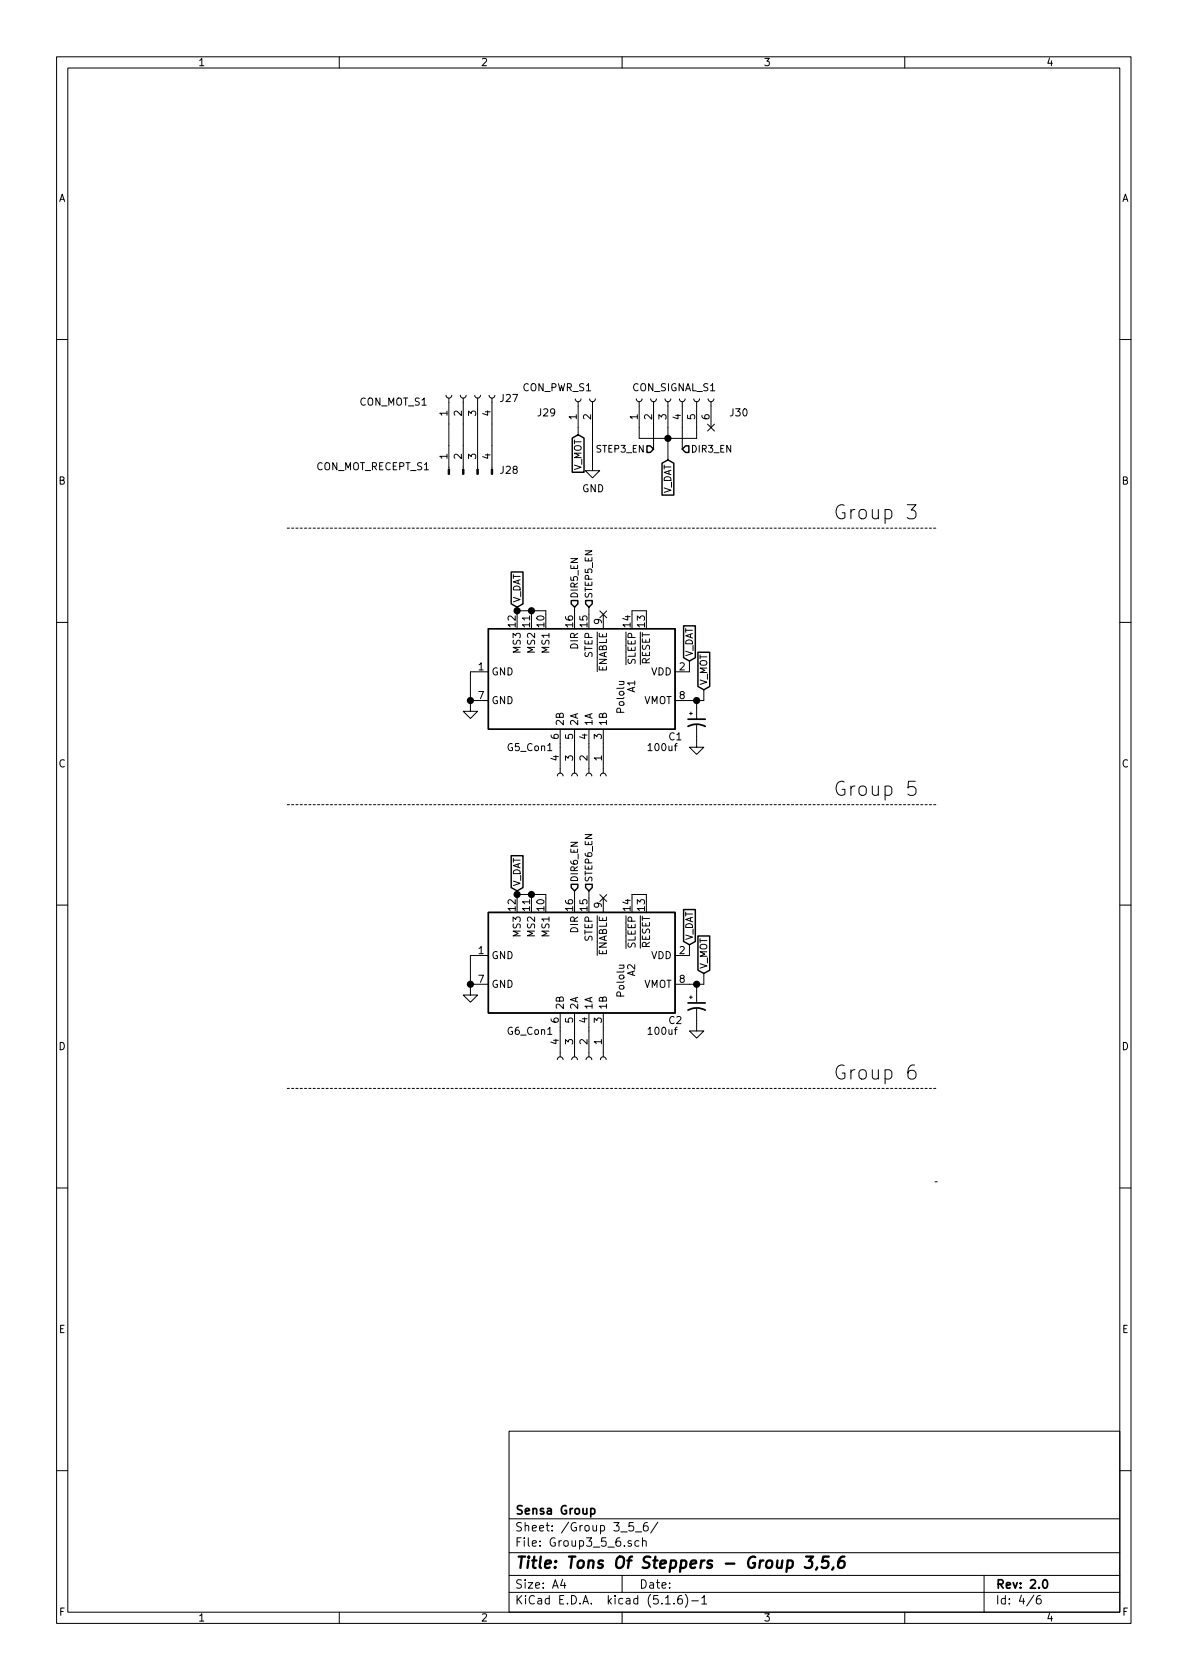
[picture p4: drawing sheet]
<svg xmlns="http://www.w3.org/2000/svg" width="210mm" height="297mm" viewBox="0 0 210 297" stroke-linecap="round" stroke-linejoin="round" font-family="sans-serif">
<g fill="none" stroke="#000" stroke-width=".18">
<path d="M10 10h190v277h-190zM12 12h186v273.1h-186zM60 10v2M110 10v2M160 10v2M10 60h2M78.9 69.9l.1 .3 .3 .2 .4-.1 .2-.4M79.4 70.4v12.6M81.4 69.9l.1 .3 .3 .2 .4-.1 .2-.4M81.9 70.4v12.6M83.9 69.9l.1 .3 .4 .2 .4-.1 .2-.4M84.5 70.4v12.6"/>
<path d="M86.5 69.9l.1 .3 .3 .2 .4-.1 .2-.4M87 70.4v12.6M101.7 70.5l.1 .3 .4 .2 .3-.1 .2-.4M102.2 71v5.9M104.3 70.5l.1 .3 .3 .2 .4-.1 .2-.4M104.8 71v12.2h1.2l-1.2 1.3-1.3-1.3h1.3M112.5 70.5l.1 .3 .4 .2 .3-.1 .2-.4M113 71v6.5h10.2v-6.5M115.1 70.5l.1 .3 .3 .2 .4-.1 .2-.4M115.6 71v8.4M117.6 70.5l.1 .3 .3 .2 .4-.1 .2-.4M118.1 71v10.3"/>
<path d="M120.1 70.5l.1 .3 .4 .2 .4-.1 .2-.4M120.6 71v8.4M122.7 70.5l.1 .3 .3 .2 .4-.1 .2-.4M125.1 75l1.2 1.2M125.2 70.5l.1 .3 .4 .2 .3-.1 .2-.4M125.7 71v4.6M126.3 75l-1.2 1.2M198 60h2M160.4 89.2h1.6l-.9 1a.72 .72 0 0 1 .9 .5v.5l-.2 .3-.3 .2h-.7l-.4-.2M10 110h2M86.4 118.8h-3.2v7h1.3l-1.3 1.2-1.3-1.2h1.3M91.4 107.4v1.2"/>
<path d="M91.4 108h5.1v.6M94 108v.6M101.6 107.4v1.2M104.1 107.4v1.2M106.1 108l1.2 1.2M106.7 108.6v2.6M107.3 108l-1.2 1.2M111.8 108.6v-.6h2.5v.6M121.9 116.9v1.9h-2.5M198 110h2M83.2 123.9h3.2M98.6 137.2l.1-.3 .3-.2 .4 .1 .2 .4"/>
<path d="M99.1 128.9v7.8M101.1 137.2l.1-.3 .3-.2 .4 .1 .2 .4M101.6 128.9v7.8M103.6 137.2l.2-.3 .2-.2 .5 .1 .1 .4M104.1 128.9v7.8M106.2 137.2l.1-.3 .3-.2 .4 .1 .2 .4M106.7 128.9v7.8M109.5 120.5h.8M110.2 120.5l.1 .2v.3h-.8M121.9 126.1h.5M122.2 125.9v.5M123.2 128.2v3.9h1.3l-1.3 1.3-1.3-1.3h1.3"/>
<path d="M123.2 123.9v3.3M124.5 122v1.9h-5.1M161.8 138.1h-1.1l-.1 1.2 .3-.2h.6l.2 .1 .3 .4-.2 .8-.3 .2h-.6l-.3-.2M91.4 158.2h5.1v.6M91.4 157.5v1.3M94 158.2v.6M101.6 157.5v1.3M104.1 157.5v1.3M106.1 158.2l1.2 1.2M106.7 158.8v2.5M107.3 158.2l-1.2 1.2M111.8 158.8v-.6h2.5v.6"/>
<path d="M10 160h2M83.2 174h3.2M86.4 168.9h-3.2v7h1.3l-1.3 1.3-1.3-1.3h1.3M99.1 179.1v7.8M101.6 179.1v7.8M104.1 179.1v7.8M106.7 179.1v7.8M109.5 170.6h.8M110.2 170.6l.1 .3v.2l-.8 .1M121.9 176.3h.5M121.9 167v1.9h-2.5M122.2 176.1v.5"/>
<path d="M123.2 178.3v4h1.3l-1.3 1.3-1.3-1.3h1.3M123.2 174v3.3M124.5 172.1v1.9h-5.1M198 160h2M98.6 187.4l.1-.4 .3-.1 .4 .1 .2 .4M101.1 187.4l.1-.4 .3-.1 .4 .1 .2 .4M103.6 187.4l.2-.4 .2-.1 .5 .1 .1 .4M106.2 187.4l.1-.4 .3-.1 .4 .1 .2 .4M161.7 188.3a.98 .98 0 0 0-1.1 1.1l.1 1.2 .3 .2h.5l.3-.2 .2-.9-.3-.3-.7-.2-.4 .5M10 210h2M198 210h2M90 253h108v32.1h-108z"/>
<path d="M10 260h2M90 278.5h108M90 274.5h108M90 268.5h108M99.5 279.2l-.4 1.1h1M99.8 279.8v1M110 278.5v3M111.6 272.5a.37 .37 0 0 0-.6 .1l.1 .2 .5 .2 .1 .1-.2 .3-.5-.1M112 269.2h-.7l-.1 .7 .2-.1h.5l.2 .3-.1 .5-.2 .1-.6-.1M112.3 270.9h1.2M113 272.5l-.5-.1-.2 .3v.6l.2 .1 .5-.1M113.6 272.5h.1a.37 .37 0 0 1 .6 .1v.8"/>
<path d="M113.6 271.9v1.5M114.5 269.2a.59 .59 0 0 0-.7 .6v.8l.2 .1 .6-.1v-.5l-.1-.3h-.5l-.2 .3M116.3 269.1l-1.2 2M174 278.5v6.6M198 260h2M60 285.1v1.9M90 281.5h108M110 285.1v1.9M117.7 283.6h.8M119.2 283.5v.1M120.5 282.1a.59 .59 0 0 0-.7 .6v.6l.2 .2 .4 .1 .2-.1 .1-.5-.2-.3h-.4l-.3 .3M121.2 281.9a1.71 1.71 0 0 1 0 2.3"/>
<path d="M122.3 283h1.2M124.1 282.5l.4-.4v1.5M124.1 283.6h.9M160 285.1v1.9M182.8 282l-1.2 2M184 282.1a.62 .62 0 0 0-.7 .6v.8l.3 .1 .4-.1 .1-.5-.1-.3h-.4l-.3 .3"/>
</g>
<path d="M121.7 128.4a3.2 3.2 0 0 1 3 0M121.7 127.2h3M121.7 178.6a3.2 3.2 0 0 1 3 0M121.7 177.3h3M104.5 266.8l.4-.1 .3 .3-.1 .6-.2 .1-.4-.1M184.5 279.5l.2-.2a.81 .81 0 0 1 .6 .6 .81 .81 0 0 1-.3 .8l-.1 .1a.79 .79 0 0 1-.4-1.3z" fill="none" stroke="#000" stroke-width=".3"/>
<path d="M142.5 275.2h1.3l-.8 .8a.48 .48 0 0 1 .6 .4v.4l-.2 .3-.8 .1-.3-.2M144.5 277.1l-.2 .4M146.6 275.2h-1l-.2 1 .3-.2 .7 .1 .1 .3-.2 .6-.3 .2h-.5l-.2-.2M147.4 277.1l-.3 .4M149.3 275.2a.93 .93 0 0 0-1 .9l-.1 .7 .1 .3a.66 .66 0 0 0 1-.3l.1-.4-.4-.4a.69 .69 0 0 0-.8 .4" fill="none" stroke="#000" stroke-width=".41"/>
<path d="M79.2 83h.3v.9h-.3zM81.8 83h.2v.9h-.2zM84.3 83h.3v.9h-.3zM86.9 83h.2v.9h-.2z" fill="#000" stroke="#000" stroke-width=".18"/>
<g fill="none" stroke="#000" stroke-width=".25">
<path d="M101.2 77.5l1-.6 1.1 .6v6h-2.1zM114.4 78.8h.6l.6 .6-.6 .6h-.6zM120.6 79.4l.6-.6h.6v1.2h-.6zM117.1 81.9l1-.6 1.1 .6v5.6h-2.1zM86.4 111.2h33v17.7h-33zM90.4 101.1h2.1v5.7l-1.1 .6-1-.6zM101 106.2h1.2v.6l-.6 .6-.6-.6zM103.6 106.2h1.1v.6l-.6 .6-.5-.6zM120.9 110.7h2.1v5.6l-1.1 .6-1-.6zM123.4 115.3h2.1v6.1l-1 .6-1.1-.6zM90.4 151.3h2.1v5.6l-1.1 .6-1-.6zM101 156.3h1.2v.6l-.6 .6-.6-.6z"/>
<path d="M103.6 156.3h1.1v.6l-.6 .6-.5-.6zM86.4 161.3h33v17.8h-33zM120.9 160.8h2.1v5.7l-1.1 .5-1-.5zM123.4 165.5h2.1v6l-1 .6-1.1-.6z"/>
</g>
<path d="M50.8 93.4h114.9M50.8 142.3h114.9M50.8 192.4h114.9M165.7 209h-.6" fill="none" stroke="#000" stroke-width=".18" stroke-dasharray=".4 .4"/>
<g fill="#000" stroke="#000" stroke-width=".25">
<circle cx="118.1" cy="77.5" r=".51"/>
<circle cx="91.4" cy="108" r=".51"/>
<circle cx="94" cy="108" r=".51"/>
<circle cx="83.2" cy="123.9" r=".51"/>
<circle cx="123.2" cy="123.9" r=".51"/>
<circle cx="91.4" cy="158.2" r=".51"/>
<circle cx="94" cy="158.2" r=".51"/>
<circle cx="83.2" cy="174" r=".51"/>
<circle cx="123.2" cy="174" r=".51"/>
</g>
<g font-size="3.5">
<text x="147.3" y="91.9">Group 3</text>
<text x="147.3" y="140.8">Group 5</text>
<text x="147.3" y="190.9">Group 6</text>
</g>
<text font-size="2.8" x="91" y="277.3">Title: Tons Of Steppers - Group 3,5,6</text>
<g font-size="2.1">
<text x="91" y="267.8">Sensa Group</text>
<text x="91" y="273.5">File: Group3_5_6.sch</text>
<text x="91" y="270.8">Sheet: /Group 3_5_6/</text>
<text x="91" y="280.9">Size: A4</text>
<text x="113" y="280.9">Date:</text>
<text x="176" y="280.9">Rev: 2.0</text>
<text x="91" y="283.7">KiCad E.D.A. kicad (5.1.6)-1</text>
<text x="176" y="283.7">Id: 4/6</text>
</g>
<g font-size="1.8">
<text x="35" y="11.7">1</text>
<text x="85" y="11.7">2</text>
<text x="135" y="11.7">3</text>
<text x="185" y="11.7">4</text>
<text x="10.4" y="35.7">A</text>
<text x="198.4" y="35.7">A</text>
<text x="63.6" y="71.7">CON_MOT_S1</text>
<text x="88.5" y="71.1">J27</text>
<text x="92.5" y="69.2">CON_PWR_S1</text>
<text x="111.9" y="69.2">CON_SIGNAL_S1</text>
<text x="79.1" y="73.5" transform="rotate(-90 79.1 73.5)">1</text>
<text x="81.7" y="73.5" transform="rotate(-90 81.7 73.5)">2</text>
<text x="84.2" y="73.5" transform="rotate(-90 84.2 73.5)">3</text>
<text x="86.7" y="73.5" transform="rotate(-90 86.7 73.5)">4</text>
<text x="95.2" y="73.6">J29</text>
<text x="102" y="74.2" transform="rotate(-90 102 74.2)">1</text>
<text x="104.5" y="74.2" transform="rotate(-90 104.5 74.2)">2</text>
<text x="112.8" y="74.2" transform="rotate(-90 112.8 74.2)">1</text>
<text x="115.3" y="74.2" transform="rotate(-90 115.3 74.2)">2</text>
<text x="117.9" y="74.2" transform="rotate(-90 117.9 74.2)">3</text>
<text x="120.4" y="74.2" transform="rotate(-90 120.4 74.2)">4</text>
<text x="122.9" y="74.2" transform="rotate(-90 122.9 74.2)">5</text>
<text x="125.5" y="74.2" transform="rotate(-90 125.5 74.2)">6</text>
<text x="129.2" y="73.6">J30</text>
<text x="55.9" y="83.1">CON_MOT_RECEPT_S1</text>
<text x="79.1" y="81.2" transform="rotate(-90 79.1 81.2)">1</text>
<text x="81.7" y="81.2" transform="rotate(-90 81.7 81.2)">2</text>
<text x="84.2" y="81.2" transform="rotate(-90 84.2 81.2)">3</text>
<text x="86.7" y="81.2" transform="rotate(-90 86.7 81.2)">4</text>
<text x="88.5" y="83.8">J28</text>
<text x="10.4" y="85.7">B</text>
<text x="102.9" y="87">GND</text>
<text x="198.4" y="85.7">B</text>
<text x="91.2" y="110.9" transform="rotate(-90 91.2 110.9)">12</text>
<text x="93.7" y="110.9" transform="rotate(-90 93.7 110.9)">11</text>
<text x="96.3" y="110.9" transform="rotate(-90 96.3 110.9)">10</text>
<text x="101.3" y="110.9" transform="rotate(-90 101.3 110.9)">16</text>
<text x="103.9" y="110.9" transform="rotate(-90 103.9 110.9)">15</text>
<text x="106.4" y="110.4" transform="rotate(-90 106.4 110.4)">9</text>
<text x="111.5" y="110.9" transform="rotate(-90 111.5 110.9)">14</text>
<text x="114" y="110.9" transform="rotate(-90 114 110.9)">13</text>
<text x="84.6" y="118.5">1</text>
<text x="86.9" y="119.4">GND</text>
<text x="92.1" y="115.3" transform="rotate(-90 92.1 115.3)">MS3</text>
<text x="94.6" y="115.3" transform="rotate(-90 94.6 115.3)">MS2</text>
<text x="97.2" y="115.3" transform="rotate(-90 97.2 115.3)">MS1</text>
<text x="102.2" y="114.7" transform="rotate(-90 102.2 114.7)">DIR</text>
<text x="104.8" y="116.3" transform="rotate(-90 104.8 116.3)">STEP</text>
<text x="107.3" y="118.9" transform="rotate(-90 107.3 118.9)">ENABLE</text>
<text x="112.4" y="117.5" transform="rotate(-90 112.4 117.5)">SLEEP</text>
<text x="114.9" y="117.6" transform="rotate(-90 114.9 117.6)">RESET</text>
<text x="115.1" y="119.4">VDD</text>
<text x="120.2" y="118.5">2</text>
<text x="84.6" y="123.6">7</text>
<text x="86.9" y="124.5">GND</text>
<text x="110.4" y="125.9" transform="rotate(-90 110.4 125.9)">Pololu</text>
<text x="112.3" y="122.4" transform="rotate(-90 112.3 122.4)">A1</text>
<text x="113.8" y="124.5">VMOT</text>
<text x="120.2" y="123.6">8</text>
<text x="98.8" y="130.7" transform="rotate(-90 98.8 130.7)">6</text>
<text x="99.7" y="128.4" transform="rotate(-90 99.7 128.4)">2B</text>
<text x="101.3" y="130.7" transform="rotate(-90 101.3 130.7)">5</text>
<text x="102.2" y="128.4" transform="rotate(-90 102.2 128.4)">2A</text>
<text x="103.9" y="130.7" transform="rotate(-90 103.9 130.7)">4</text>
<text x="104.8" y="128.4" transform="rotate(-90 104.8 128.4)">1A</text>
<text x="106.4" y="130.7" transform="rotate(-90 106.4 130.7)">3</text>
<text x="107.3" y="128.4" transform="rotate(-90 107.3 128.4)">1B</text>
<text x="118.3" y="130.9">C1</text>
<text x="10.4" y="135.7">C</text>
<text x="89.8" y="132.8">G5_Con1</text>
<text x="98.8" y="134.5" transform="rotate(-90 98.8 134.5)">4</text>
<text x="101.3" y="134.5" transform="rotate(-90 101.3 134.5)">3</text>
<text x="103.9" y="134.5" transform="rotate(-90 103.9 134.5)">2</text>
<text x="106.4" y="134.5" transform="rotate(-90 106.4 134.5)">1</text>
<text x="114.8" y="132.8">100uf</text>
<text x="198.4" y="135.7">C</text>
<text x="91.2" y="161" transform="rotate(-90 91.2 161)">12</text>
<text x="93.7" y="161" transform="rotate(-90 93.7 161)">11</text>
<text x="96.3" y="161" transform="rotate(-90 96.3 161)">10</text>
<text x="101.3" y="161" transform="rotate(-90 101.3 161)">16</text>
<text x="103.9" y="161" transform="rotate(-90 103.9 161)">15</text>
<text x="106.4" y="160.5" transform="rotate(-90 106.4 160.5)">9</text>
<text x="111.5" y="161" transform="rotate(-90 111.5 161)">14</text>
<text x="114" y="161" transform="rotate(-90 114 161)">13</text>
<text x="92.1" y="165.5" transform="rotate(-90 92.1 165.5)">MS3</text>
<text x="94.6" y="165.5" transform="rotate(-90 94.6 165.5)">MS2</text>
<text x="97.2" y="165.5" transform="rotate(-90 97.2 165.5)">MS1</text>
<text x="102.2" y="164.9" transform="rotate(-90 102.2 164.9)">DIR</text>
<text x="104.8" y="166.5" transform="rotate(-90 104.8 166.5)">STEP</text>
<text x="112.4" y="167.6" transform="rotate(-90 112.4 167.6)">SLEEP</text>
<text x="114.9" y="167.7" transform="rotate(-90 114.9 167.7)">RESET</text>
<text x="84.6" y="168.7">1</text>
<text x="84.6" y="173.8">7</text>
<text x="86.9" y="169.6">GND</text>
<text x="107.3" y="169.1" transform="rotate(-90 107.3 169.1)">ENABLE</text>
<text x="112.3" y="172.6" transform="rotate(-90 112.3 172.6)">A2</text>
<text x="115.1" y="169.6">VDD</text>
<text x="120.2" y="168.7">2</text>
<text x="120.2" y="173.8">8</text>
<text x="86.9" y="174.7">GND</text>
<text x="99.7" y="178.6" transform="rotate(-90 99.7 178.6)">2B</text>
<text x="102.2" y="178.6" transform="rotate(-90 102.2 178.6)">2A</text>
<text x="104.8" y="178.6" transform="rotate(-90 104.8 178.6)">1A</text>
<text x="107.3" y="178.6" transform="rotate(-90 107.3 178.6)">1B</text>
<text x="110.4" y="176.1" transform="rotate(-90 110.4 176.1)">Pololu</text>
<text x="113.8" y="174.7">VMOT</text>
<text x="10.4" y="185.7">D</text>
<text x="89.8" y="183">G6_Con1</text>
<text x="98.8" y="184.7" transform="rotate(-90 98.8 184.7)">4</text>
<text x="98.8" y="180.9" transform="rotate(-90 98.8 180.9)">6</text>
<text x="101.3" y="184.7" transform="rotate(-90 101.3 184.7)">3</text>
<text x="101.3" y="180.9" transform="rotate(-90 101.3 180.9)">5</text>
<text x="103.9" y="184.7" transform="rotate(-90 103.9 184.7)">2</text>
<text x="103.9" y="180.9" transform="rotate(-90 103.9 180.9)">4</text>
<text x="106.4" y="184.7" transform="rotate(-90 106.4 184.7)">1</text>
<text x="106.4" y="180.9" transform="rotate(-90 106.4 180.9)">3</text>
<text x="114.8" y="183">100uf</text>
<text x="118.3" y="181.1">C2</text>
<text x="198.4" y="185.7">D</text>
<text x="10.4" y="235.7">E</text>
<text x="198.4" y="235.7">E</text>
<text x="10.5" y="285.7">F</text>
<text x="35" y="286.7">1</text>
<text x="85" y="286.7">2</text>
<text x="135" y="286.7">3</text>
<text x="185" y="286.7">4</text>
<text x="198.5" y="285.7">F</text>
</g>
<g font-size="1.7">
<text x="102.8" y="83.3" transform="rotate(-90 102.8 83.3)">V_MOT</text>
<text x="105.6" y="80">STEP3_EN</text>
<text x="122.1" y="80">DIR3_EN</text>
<text x="118.7" y="87.5" transform="rotate(-90 118.7 87.5)">V_DAT</text>
<text x="92" y="106.6" transform="rotate(-90 92 106.6)">V_DAT</text>
<text x="102.2" y="105.9" transform="rotate(-90 102.2 105.9)">DIR5_EN</text>
<text x="104.7" y="105.9" transform="rotate(-90 104.7 105.9)">STEP5_EN</text>
<text x="122.5" y="116.1" transform="rotate(-90 122.5 116.1)">V_DAT</text>
<text x="125" y="121.2" transform="rotate(-90 125 121.2)">V_MOT</text>
<text x="92" y="156.8" transform="rotate(-90 92 156.8)">V_DAT</text>
<text x="102.2" y="156.1" transform="rotate(-90 102.2 156.1)">DIR6_EN</text>
<text x="104.7" y="156.1" transform="rotate(-90 104.7 156.1)">STEP6_EN</text>
<text x="122.5" y="166.3" transform="rotate(-90 122.5 166.3)">V_DAT</text>
<text x="125" y="171.4" transform="rotate(-90 125 171.4)">V_MOT</text>
</g>
</svg>
